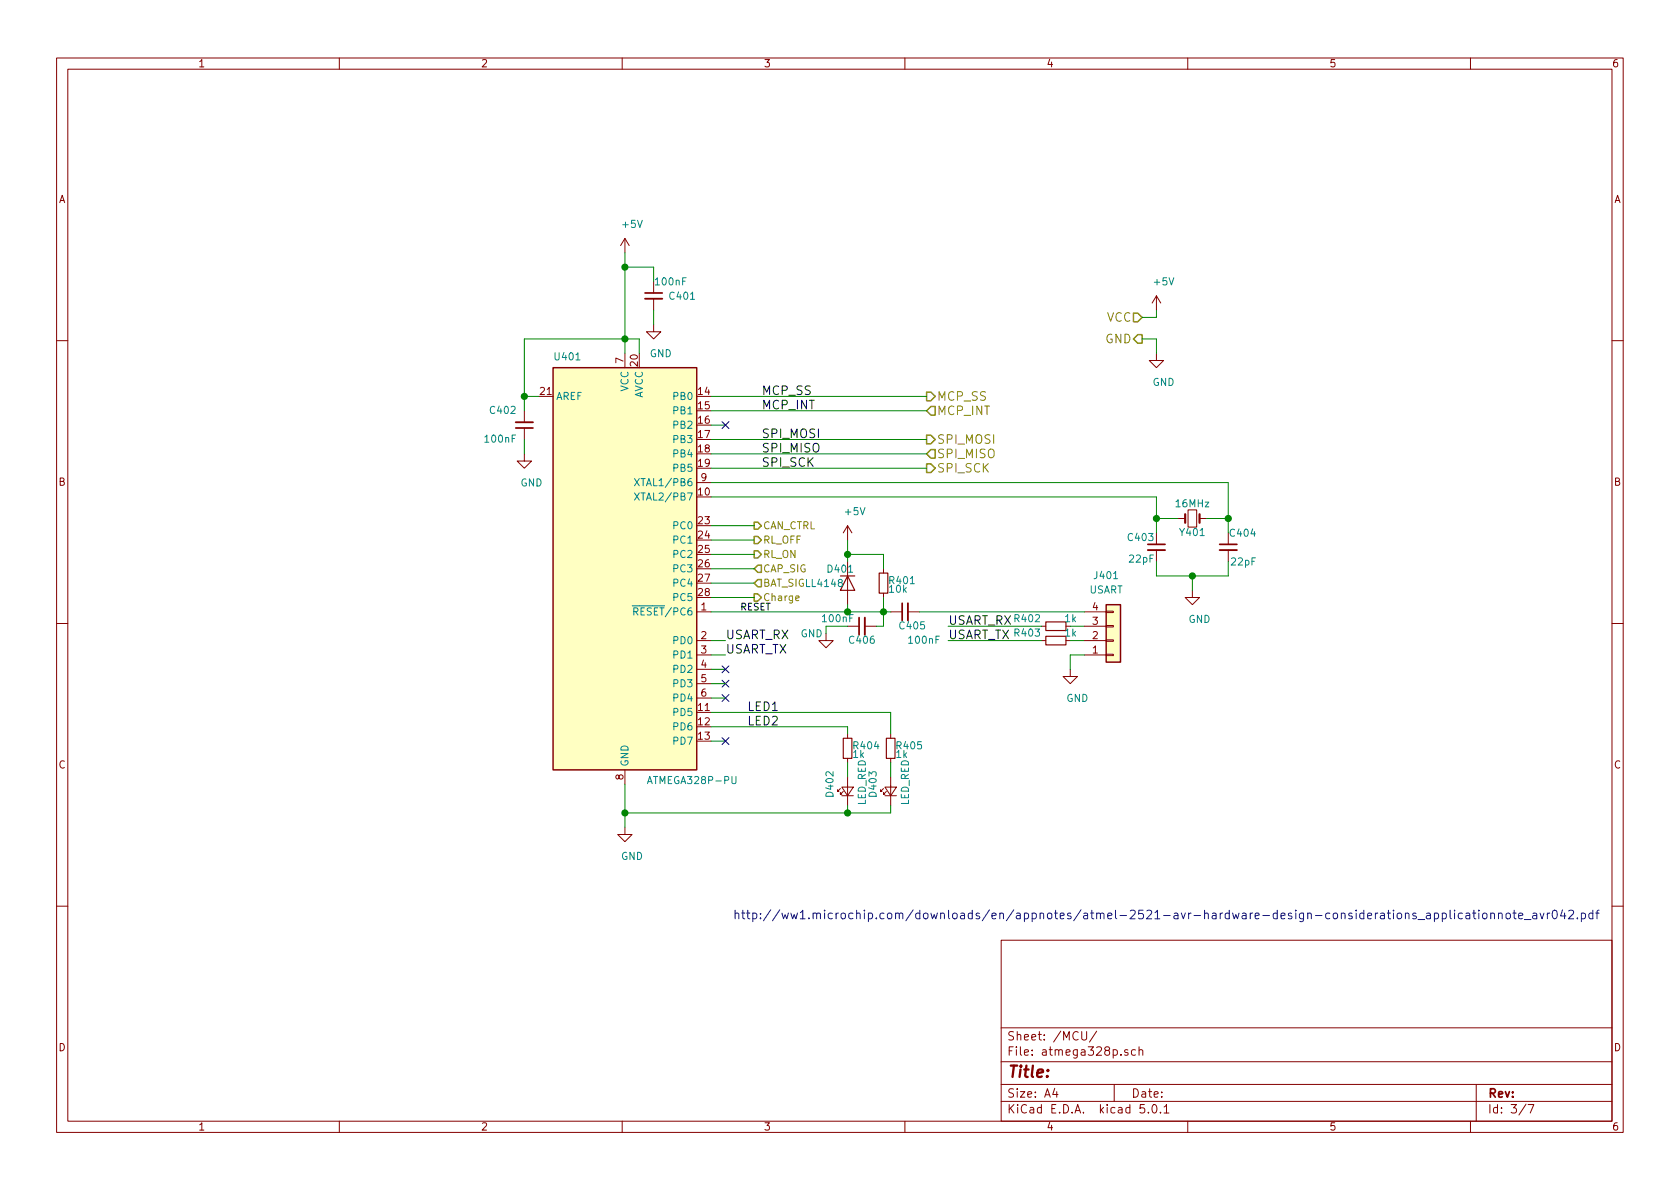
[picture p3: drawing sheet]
<svg xmlns="http://www.w3.org/2000/svg" width="297mm" height="210mm" viewBox="0 0 297 210" stroke-linecap="round" stroke-linejoin="round" font-family="sans-serif">
<g fill="none" stroke="#840000" stroke-width=".18">
<path d="M10 10.3h277v189.9h-277zM12 12.2h273v186.1h-273zM60 10.3v1.9M110 10.3v1.9M160 10.3v1.9M210 10.3v1.9M260 10.3v1.9M110.5 42.2v2.5M110.5 42.2l-.8 1.2M110.5 42.2l.8 1.2M115.6 57.4v1.3h1.2l-1.2 1.2-1.3-1.2h1.3M115.6 49.8v2"/>
<path d="M115.6 52.8v2.1M204.5 52.3v2.6M204.5 52.3l-.8 1.3M204.5 52.3l.7 1.3M10 60.2h2M92.7 72.6v2.1M92.7 75.7v2M110.5 62.5v2.5M204.5 62.5v1.2h1.2l-1.2 1.3-1.3-1.3h1.3M285 60.2h2M92.7 80.3v1.2h1.3l-1.3 1.3-1.3-1.3h1.3M123.2 85.3h2.5"/>
<path d="M149.9 93v2.5M149.9 99.3v7.6M149.9 93l-.8 1.2M149.9 93l.7 1.2M204.5 94.2v2.1M204.5 97.3v2M208.3 91.7h1.2M210.1 90.2h1.5v3h-1.5zM212.1 91.7h1.3M217.2 94.2v2.1M217.2 97.3v2M10 110.3h2"/>
<path d="M123.2 108.2h2.5M123.2 113.3h2.5M123.2 115.8h2.5M123.2 118.4h2.5M146 112v1.3h1.3l-1.3 1.2-1.2-1.2h1.2M149.9 110.7h2M152.9 110.7h2M156.2 100.6v.7M156.2 104.9v.8M157.5 108.2h2M160.5 108.2h2.1M184.1 110.7h.8"/>
<path d="M184.1 113.3h.8M188.5 113.3h.7M189.2 118.4v1.2h1.3l-1.3 1.3-1.2-1.3h1.2M191.8 110.7h3.8M191.8 108.2h3.8M191.8 113.3h3.8M191.8 115.8h3.8M195.6 108.1h1.2v.2h-1.2zM195.6 110.6h1.2v.3h-1.2zM195.6 113.2h1.2v.2h-1.2zM195.6 115.7h1.2v.2h-1.2zM210.8 104.4v1.3h1.3l-1.3 1.2-1.3-1.2h1.3"/>
<path d="M285 110.3h2M110.5 136.1v2.6M123.2 120.9h2.5M123.2 123.4h2.5M148.6 139.4l-.5 .5v-.2v.2h.2M148.8 139.2h2.1l-1 1.5zM149.1 139.9l-.5 .6v-.3v.3h.2M149.9 129.8v.8M149.9 134.1v.8M149.9 137.4v5.1M156.2 139.4l-.5 .5v-.2v.2h.3M156.5 139.2h2l-1 1.5z"/>
<path d="M156.7 139.9l-.5 .6v-.3v.3h.3M157.5 129.8v.8M157.5 134.1v.8M157.5 137.4v5.1M110.5 146.3v1.3h1.3l-1.3 1.2-1.3-1.2h1.3M148.8 140.7h2.1M156.5 140.7h2M10 160.2h2M177 166.3h108v32h-108zM285 160.2h2M60 198.3v1.9M110 198.3v1.9"/>
<path d="M160 198.3v1.9M177 194.8h108M177 191.8h108M177 187.8h108M177 181.8h108M186.5 192.5l-.4 1h1M186.8 193v1M191.3 182.4v1.2l.3 .3h.2l.3-.3v-1.2M193.9 182.3l-1.3 2M197 191.8v3M199.4 185.7a.37 .37 0 0 0-.6 .1l.1 .2 .5 .2 .1 .1-.2 .3-.5-.1M200.8 185.7l-.5-.1-.2 .3 .1 .6h.6"/>
<path d="M201.4 185.7h.1a.37 .37 0 0 1 .6 .1v.8M201.4 185.1v1.5M202.3 195.3h-.7l-.1 .7 .3-.1 .5 .1 .1 .2-.1 .5-.2 .1-.6-.1M203 196.7v.1M203.8 195.5l.2-.2a.8 .8 0 0 1 .6 .8 .8 .8 0 0 1-.6 .7l-.2-.1-.1-.4zM205.2 196.7v.1M205.8 195.8l.4-.5v1.5M205.8 196.8h.9M210 198.3v1.9M260 198.3v1.9M261 191.8v6.5M269.8 195.2l-1.2 2"/>
<path d="M270.2 195.3h1l-.6 1.5"/>
</g>
<path d="M209.5 90.9v1.6M212.1 90.9v1.6" fill="none" stroke="#840000" stroke-width=".38"/>
<path d="M114 52.8h3.1M91.2 74.7h3M202.9 97.3h3.1M215.6 97.3h3.1M152.9 109.2v3.1M160.5 106.7v3" fill="none" stroke="#840000" stroke-width=".33"/>
<path d="M114 51.8h3.1M91.2 75.7h3M202.9 96.3h3.1M215.6 96.3h3.1M151.9 109.2v3.1M159.5 106.7v3" fill="none" stroke="#840000" stroke-width=".3"/>
<path d="M148.6 101.8h2.5M149.9 101.8l1.2 2.6h-2.5zM155.4 101.3h1.6v3.6h-1.6zM184.9 110h3.6v1.5h-3.6zM184.9 112.5h3.6v1.5h-3.6zM149.1 130.6h1.5v3.5h-1.5zM156.7 130.6h1.5v3.5h-1.5z" fill="none" stroke="#840000" stroke-width=".2"/>
<g fill="none" stroke="#848400" stroke-width=".25">
<path d="M200.4 55.4h.8l.7 .7-.7 .8h-.8zM200.4 59.9l.8-.7h.7v1.5h-.7zM163.8 77h.8l.8 .7-.8 .8h-.8zM163.8 69.3h.8l.8 .8-.8 .8h-.8zM164.6 79.5h.8v1.5h-.8l-.8-.7zM164.6 71.9h.8v1.5h-.8l-.8-.8zM133.3 92.3h.7l.6 .7-.6 .6h-.7zM133.3 94.9h.7l.6 .6-.6 .6h-.7zM133.3 97.4h.7l.6 .6-.6 .7h-.7zM134 99.9h.6v1.3h-.6l-.7-.6zM163.8 82h.8l.8 .8-.8 .8h-.8zM133.3 105h.7l.6 .7-.6 .6h-.7z"/>
<path d="M134 102.5h.6v1.3h-.6l-.7-.7z"/>
</g>
<g fill="#ffffc2" stroke="#ffffc2" stroke-width=".18">
<path d="M97.8 65h25.4v71.1h-25.4z"/>
<path d="M195.6 106.9h2.5v10.2h-2.5z"/>
</g>
<path d="M97.8 65h25.4v71.1h-25.4zM195.6 106.9h2.5v10.2h-2.5z" fill="none" stroke="#840000" stroke-width=".25"/>
<path d="M112.2 87.2l.8 1.2M112.2 84.6l.8 1.3M113 87.2l-.8 1.2M113 84.6l-.8 1.3M111.8 107.1h1.2M112.1 108.1h.6l.1-.2-.1-.3-.2-.1h-.4v1.3M112.4 108.1l.4 .7M129.4 137.3v1l.2 .3 .4-.1 .1-.2v-1" fill="none" stroke="#008484" stroke-width=".18"/>
<path d="M127.7 74.6l1.2 1.2M128.9 74.6l-1.2 1.2M127.7 117.7l1.2 1.3M128.9 117.7l-1.2 1.3M127.7 120.3l1.2 1.2M127.7 122.8l1.2 1.2M127.7 130.4l1.2 1.3M128.9 120.3l-1.2 1.2M128.9 122.8l-1.2 1.2M128.9 130.4l-1.2 1.3" fill="none" stroke="#000084" stroke-width=".18"/>
<g fill="none" stroke="#0000c2" stroke-width=".18">
<path d="M250.4 161.5a.37 .37 0 0 0-.6 .2l.1 .2 .5 .3-.2 .3-.4-.1M250.7 162.6h1.2M252.2 161.5h.6l.1 1M252.9 161.8l-.5 .1a.3 .3 0 0 0-.2 .3 .3 .3 0 0 0 .2 .3l.5-.1M253.6 161.5h.5l.3 .2v.5l-.2 .2h-.6M253.6 161.5v1.5M255 161.5h.4l.3 .2-.1 .7h-.6M255 161.5v1.5M256.4 161v1.2l.2 .3M257.2 161v.1M257.2 161.5v1M258.6 161.5h-.5l-.2 .1v.7a.48 .48 0 0 0 .7 .1"/>
<path d="M259.2 161.5h.6l.1 1M259.9 161.8l-.5 .1a.31 .31 0 0 0-.3 .3 .31 .31 0 0 0 .3 .3l.5-.1M260.4 161.5h.6M260.6 161v1.2l.4 .3M261.5 161v.1M261.5 161.5v1M262.2 161.6l.4-.1 .3 .2v.5l-.3 .3-.3-.1-.2-.2zM263.6 161.6l.2-.1h.4v1M263.6 161.5v1M264.9 161.6l.1-.1a.37 .37 0 0 1 .6 .2v.8M264.9 161.5v1M266.3 161.6l.2-.1 .5 .1 .1 .6-.2 .2-.4 .1-.2-.2z"/>
<path d="M267.5 161.5h.6M267.7 161v1.2l.4 .3M268.5 162l.7-.2v-.3h-.5l-.2 .2 .1 .7h.6M269.5 162.6h1.2M271 161.5h.6l.1 1M271.7 161.8l-.5 .1a.3 .3 0 0 0-.2 .3 .3 .3 0 0 0 .2 .3l.5-.1M272.3 161.5l.3 1 .4-1M273.6 161.5v1M274 161.5l-.4 .2M274.6 161.1l.2-.1a.82 .82 0 0 1 .6 .6 .82 .82 0 0 1-.3 .8l-.1 .1a.84 .84 0 0 1-.4-1.4zM276.3 160.9l-.4 1.1h1M276.6 161.5v1"/>
<path d="M277.4 161.1l.6-.1 .2 .1v.3l-.9 1.1h.9M278.9 162.3v.2M279.6 161.5h.4l.3 .1v.7a.48 .48 0 0 1-.7 .1M279.6 161.5v1.5M281.6 161.5h-.4l-.3 .2 .2 .7h.5M281.6 161v1.5M282.1 161.5h.6M282.7 161l-.3 .2v1.3"/>
</g>
<g fill="none" stroke="#008400" stroke-width=".18">
<path d="M110.5 44.7v17.8M110.5 47.2h5.1v2.6M115.6 54.9v2.5M201.9 59.9h2.6v2.6M204.5 54.9v1.2h-2.6M92.7 70.1h2.5M92.7 77.7v2.6M113 62.5v-2.6h-20.3v12.7M125.7 70.1h38.1M125.7 77.7h38.1M125.7 72.6h38.1M125.7 75.2h2.6"/>
<path d="M125.7 85.3h91.5v8.9M125.7 87.9h78.8v6.3M125.7 80.3h38.1M125.7 82.8h38.1M125.7 98h7.6M125.7 93h7.6M125.7 95.5h7.6M149.9 98h6.3v2.6M149.9 95.5v3.8M204.5 99.3v2.5h12.7v-2.5M204.5 91.7h3.8M213.4 91.7h3.8"/>
<path d="M125.7 115.8h2.6M125.7 113.3h2.6M125.7 108.2h31.8M125.7 100.6h7.6M125.7 103.1h7.6M125.7 118.4h2.6M125.7 105.7h7.6M149.9 106.9v1.3M149.9 110.7h-3.9v1.3M156.2 105.7v5h-1.3M162.6 108.2h29.2M167.6 113.3h16.5"/>
<path d="M167.6 110.7h16.5M189.2 113.3h2.6M189.2 110.7h2.6M191.8 115.8h-2.6v2.6M210.8 101.8v2.6M110.5 138.7v7.6M125.7 128.5h24.2v1.3M125.7 123.4h2.6M125.7 120.9h2.6M125.7 126h31.8v3.8M125.7 131.1h2.6M149.9 134.9v2.5"/>
<path d="M157.5 134.9v2.5M149.9 142.5v1.3M157.5 142.5v1.3h-47"/>
</g>
<g fill="#008400" stroke="#008400" stroke-width=".25">
<circle cx="204.5" cy="91.7" r=".51"/>
<circle cx="217.2" cy="91.7" r=".51"/>
<circle cx="156.2" cy="108.2" r=".51"/>
<circle cx="149.9" cy="143.8" r=".51"/>
<circle cx="149.9" cy="108.2" r=".51"/>
<circle cx="210.8" cy="101.8" r=".51"/>
<circle cx="110.5" cy="143.8" r=".51"/>
<circle cx="110.5" cy="59.9" r=".51"/>
<circle cx="149.9" cy="98" r=".51"/>
<circle cx="92.7" cy="70.1" r=".51"/>
<circle cx="110.5" cy="47.2" r=".51"/>
</g>
<path d="M140.7 105.8l.6-.1-.1-.3h-.3l-.2 .2v.6h.5" fill="none" stroke="#848400" stroke-width=".18"/>
<text font-size="2.8" fill="#840000" x="178" y="190.5">Title:</text>
<g font-size="2.1" fill="#848400">
<text x="195.7" y="56.9">VCC</text>
<text x="195.4" y="60.7">GND</text>
<text x="165.6" y="70.9">MCP_SS</text>
<text x="165.6" y="73.4">MCP_INT</text>
<text x="165.6" y="83.6">SPI_SCK</text>
<text x="165.6" y="81">SPI_MISO</text>
<text x="165.6" y="78.5">SPI_MOSI</text>
</g>
<g font-size="2.1">
<text x="134.6" y="69.8">MCP_SS</text>
<text x="134.6" y="77.5">SPI_MOSI</text>
<text x="134.6" y="72.4">MCP_INT</text>
<text x="134.6" y="80">SPI_MISO</text>
<text x="134.6" y="82.5">SPI_SCK</text>
<text x="128.3" y="113">USART_RX</text>
<text x="167.6" y="110.5">USART_RX</text>
<text x="167.6" y="113">USART_TX</text>
<text x="128.3" y="115.6">USART_TX</text>
<text x="132.1" y="125.7">LED1</text>
<text x="132.1" y="128.3">LED2</text>
</g>
<text font-size="2.1" fill="#0000c2" x="129.5" y="162.6">http://ww1.microchip.com/downloads/en/appnotes/atmel-2521-avr-hardware-design-considerations_applicationnote_avr042.pdf</text>
<g font-size="2.1" fill="#840000">
<text x="178" y="184">Sheet: /MCU/</text>
<text x="178" y="186.7">File: atmega328p.sch</text>
<text x="178" y="196.9">KiCad E.D.A. kicad 5.0.1</text>
<text x="178" y="194.1">Size: A4</text>
<text x="200" y="194.1">Date:</text>
<text x="263" y="194.1">Rev:</text>
<text x="263" y="196.9">Id: 3/7</text>
</g>
<g font-size="1.8" fill="#840000">
<text x="35" y="11.9">1</text>
<text x="85" y="11.9">2</text>
<text x="135" y="11.9">3</text>
<text x="185" y="11.9">4</text>
<text x="235" y="11.9">5</text>
<text x="285" y="11.9">6</text>
<text x="10.4" y="35.9">A</text>
<text x="285.4" y="35.9">A</text>
<text x="110.2" y="64.2" transform="rotate(-90 110.2 64.2)">7</text>
<text x="112.8" y="64.7" transform="rotate(-90 112.8 64.7)">20</text>
<text x="95.6" y="69.8">21</text>
<text x="123.5" y="69.8">14</text>
<text x="123.5" y="72.4">15</text>
<text x="123.5" y="74.9">16</text>
<text x="123.5" y="77.5">17</text>
<text x="123.5" y="80">18</text>
<text x="123.5" y="82.5">19</text>
<text x="10.4" y="85.9">B</text>
<text x="123.5" y="87.6">10</text>
<text x="124" y="85.1">9</text>
<text x="285.4" y="85.9">B</text>
<text x="123.5" y="92.7">23</text>
<text x="123.5" y="95.2">24</text>
<text x="123.5" y="97.8">25</text>
<text x="123.5" y="100.3">26</text>
<text x="123.5" y="102.9">27</text>
<text x="123.5" y="105.4">28</text>
<text x="124" y="107.9">1</text>
<text x="193.2" y="107.9">4</text>
<text x="124" y="113">2</text>
<text x="193.2" y="113">2</text>
<text x="193.2" y="110.5">3</text>
<text x="124" y="115.6">3</text>
<text x="124" y="118.1">4</text>
<text x="193.2" y="115.6">1</text>
<text x="123.5" y="125.7">11</text>
<text x="124" y="120.6">5</text>
<text x="124" y="123.2">6</text>
<text x="123.5" y="128.3">12</text>
<text x="123.5" y="130.8">13</text>
<text x="10.4" y="135.9">C</text>
<text x="110.2" y="137.9" transform="rotate(-90 110.2 137.9)">8</text>
<text x="285.4" y="135.9">C</text>
<text x="10.4" y="185.9">D</text>
<text x="285.4" y="185.9">D</text>
<text x="35" y="199.9">1</text>
<text x="85" y="199.9">2</text>
<text x="135" y="199.9">3</text>
<text x="185" y="199.9">4</text>
<text x="235" y="199.9">5</text>
<text x="285" y="199.9">6</text>
</g>
<g font-size="1.8" fill="#008484">
<text x="110.2" y="40.3">+5V</text>
<text x="116" y="50.5">100nF</text>
<text x="118.5" y="53">C401</text>
<text x="204.1" y="50.5">+5V</text>
<text x="98.2" y="63.7">U401</text>
<text x="114.9" y="63.2">GND</text>
<text x="98.3" y="70.7">AREF</text>
<text x="111.1" y="69.3" transform="rotate(-90 111.1 69.3)">VCC</text>
<text x="113.7" y="70.5" transform="rotate(-90 113.7 70.5)">AVCC</text>
<text x="119.3" y="70.7">PB0</text>
<text x="203.8" y="68.2">GND</text>
<text x="86.8" y="73.2">C402</text>
<text x="119.3" y="73.3">PB1</text>
<text x="119.3" y="75.8">PB2</text>
<text x="85.9" y="78.3">100nF</text>
<text x="119.3" y="78.4">PB3</text>
<text x="119.3" y="80.9">PB4</text>
<text x="119.3" y="83.4">PB5</text>
<text x="92" y="86">GND</text>
<text x="113.2" y="88.5">XTAL2/PB7</text>
<text x="113.2" y="86">XTAL1/PB6</text>
<text x="208" y="89.7">16MHz</text>
<text x="119.3" y="93.6">PC0</text>
<text x="149.5" y="91.1">+5V</text>
<text x="199.6" y="95.7">C403</text>
<text x="208.8" y="94.8">Y401</text>
<text x="217.6" y="94.9">C404</text>
<text x="119.3" y="96.1">PC1</text>
<text x="119.3" y="98.7">PC2</text>
<text x="119.3" y="101.2">PC3</text>
<text x="146.5" y="101.3">D401</text>
<text x="199.7" y="99.5">22pF</text>
<text x="217.8" y="100">22pF</text>
<text x="119.3" y="103.8">PC4</text>
<text x="119.3" y="106.3">PC5</text>
<text x="157.3" y="104.8">10k</text>
<text x="157.4" y="103.3">R401</text>
<text x="192.5" y="104.9">USART</text>
<text x="193.6" y="102.4">J401</text>
<text x="112.9" y="108.8">RESET/PC6</text>
<text x="119.3" y="113.9">PD0</text>
<text x="141.6" y="112.7">GND</text>
<text x="145.6" y="110">100nF</text>
<text x="150.3" y="113.8">C406</text>
<text x="159.2" y="111.3">C405</text>
<text x="160.8" y="113.8">100nF</text>
<text x="179.5" y="110">R402</text>
<text x="179.5" y="112.6">R403</text>
<text x="188.3" y="110">1k</text>
<text x="188.3" y="112.6">1k</text>
<text x="210.1" y="110.2">GND</text>
<text x="119.3" y="116.5">PD1</text>
<text x="119.3" y="119">PD2</text>
<text x="119.3" y="121.5">PD3</text>
<text x="119.3" y="124.1">PD4</text>
<text x="188.5" y="124.1">GND</text>
<text x="119.3" y="126.6">PD5</text>
<text x="119.3" y="129.2">PD6</text>
<text x="119.3" y="131.7">PD7</text>
<text x="111.1" y="135.6" transform="rotate(-90 111.1 135.6)">GND</text>
<text x="150.9" y="134">1k</text>
<text x="151" y="132.5">R404</text>
<text x="158.5" y="134">1k</text>
<text x="158.6" y="132.5">R405</text>
<text x="115" y="138.7">ATMEGA328P-PU</text>
<text x="147.4" y="140.8" transform="rotate(-90 147.4 140.8)">D402</text>
<text x="153.1" y="142.5" transform="rotate(-90 153.1 142.5)">LED_RED</text>
<text x="155" y="140.8" transform="rotate(-90 155 140.8)">D403</text>
<text x="160.7" y="142.5" transform="rotate(-90 160.7 142.5)">LED_RED</text>
<text x="109.8" y="152.1">GND</text>
</g>
<g font-size="1.8" fill="#848400">
<text x="134.9" y="93.6">CAN_CTRL</text>
<text x="134.9" y="96.1">RL_OFF</text>
<text x="134.9" y="98.7">RL_ON</text>
<text x="134.9" y="101.2">CAP_SIG</text>
<text x="134.9" y="103.8">BAT_SIG LL4148</text>
<text x="134.9" y="106.3">Charge</text>
</g>
<text font-size="1.7" x="130.8" y="107.9">RESET</text>
</svg>
